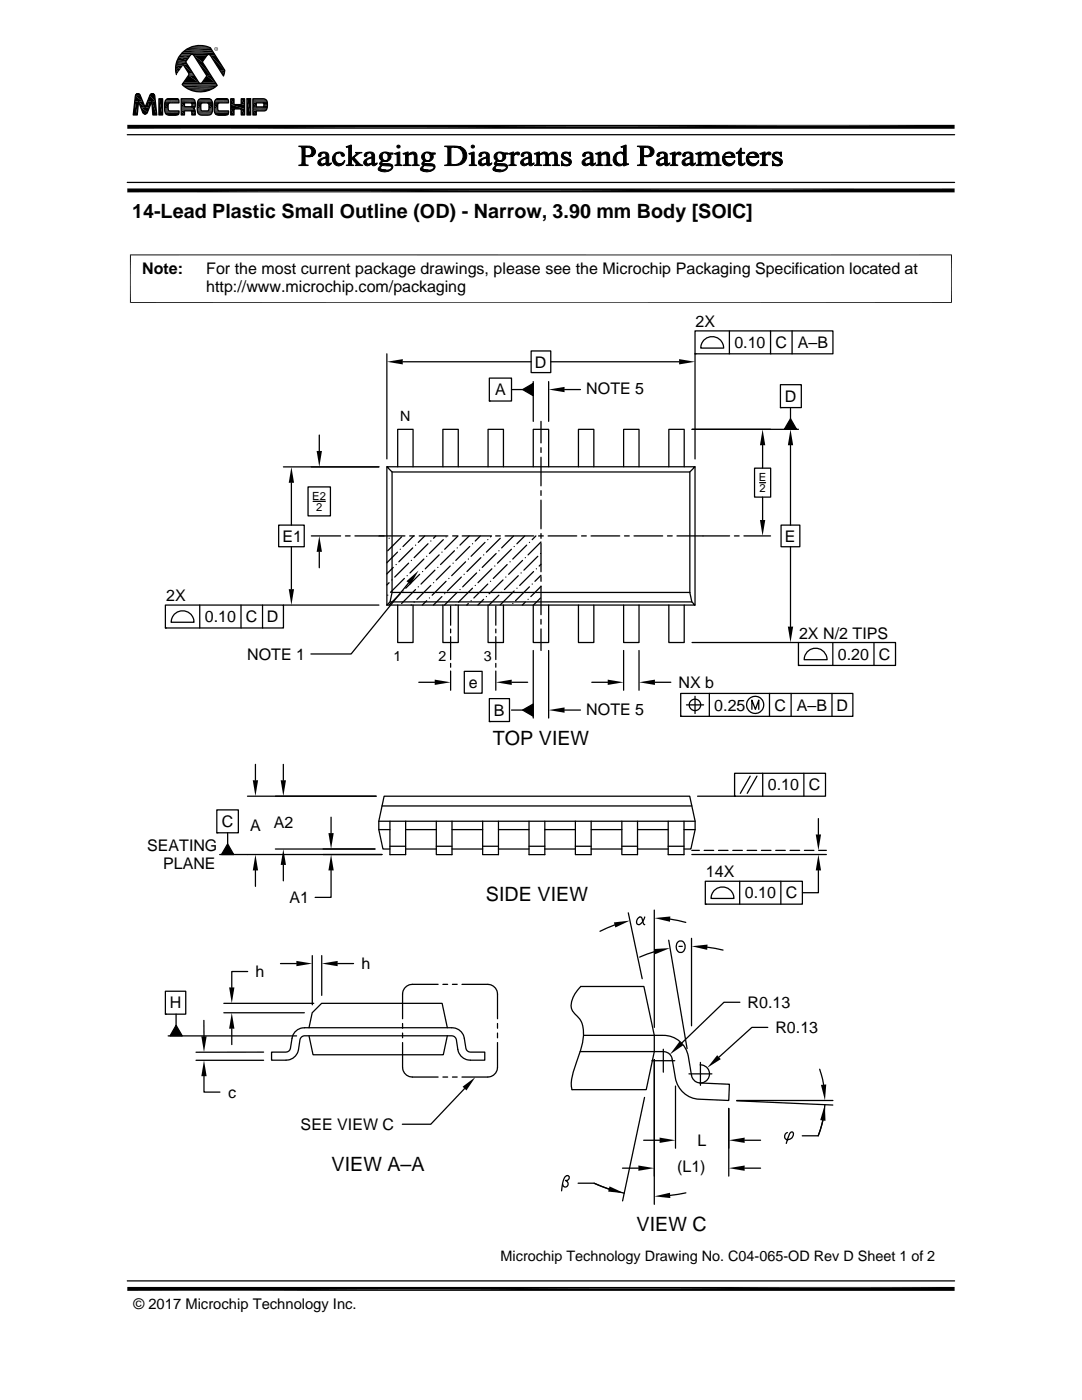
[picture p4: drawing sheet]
<svg xmlns="http://www.w3.org/2000/svg" width="216mm" height="279mm" viewBox="0 0 216 279" stroke-linecap="round" stroke-linejoin="round" font-family="sans-serif">
<g fill="none" stroke="#000" stroke-width=".25">
<path d="M27.1 18.9a.52 .52 0 0 1 .9 .1l1 2.4 .9-2.4a.5 .5 0 0 1 .5-.3 .5 .5 0 0 1 .5 .4l.4 3.8h-.8l-.2-2.7-.9 2.2a.5 .5 0 0 1-.5 .4 .5 .5 0 0 1-.4-.4l-.9-2.1-.2 2.6h-.8zM31.7 19.7h.7v3.2h-.7zM33.1 20l.5-.3h1.6l.4 .2 .1 .6-2 .1-.2 .4v.7l.1 .3 .2 .1h1.9a.62 .62 0 0 1-.1 .7 .62 .62 0 0 1-.6 .2h-1.2a.96 .96 0 0 1-.9-1.2 2.92 2.92 0 0 1 .2-1.8zM36.2 19.7h2.3a1.28 1.28 0 0 1 .2 1.9l-.1 .1 .3 .2 .1 1h-.7v-.6l-.2-.2h-1.3v.8h-.6zM36.6 13l1.1 1.7-1.4 2.2a5.1 5.1 0 0 0 7 .1l-2.9-4.6 1-1.5h.5l2.7 4.3 .3-1.2-2.9-4.5a4.8 4.8 0 0 0-5.1 .6 4.8 4.8 0 0 0-1.7 4.8M38.1 10.9h.3l.3 .1 2.6 4.1-1.2 1.6-.4-.2-2.7-4.2zM39.6 20l.5-.3h1.5a.93 .93 0 0 1 .8 1.1l-.1 1.6a.79 .79 0 0 1-.9 .6 2.2 2.2 0 0 1-1.8-.2 3.5 3.5 0 0 1 0-2.8zM43 20l.5-.3h1.6l.4 .2 .1 .6-2 .1-.2 .4v.7l.1 .3 .2 .1h1.9a.62 .62 0 0 1-.1 .7 .62 .62 0 0 1-.6 .2h-1.2a.96 .96 0 0 1-1-1.2 2.92 2.92 0 0 1 .3-1.8zM46 19.7h.7v1.2h1.4v-1.2h.7v3.2h-.7v-1.2h-1.4v1.2h-.7zM49.3 19.7h.7v3.2h-.7zM49.3 19.7h.7M50.5 19.7h2.2a1.49 1.49 0 0 1 .5 2.2l-.5 .2h-1.6v.8h-.6z"/>
<path d="M25.4 36.4h165.1M25.4 26.9h165.1M36.8 20.5h1.3l.2 .2v.4l-.1 .2h-1.4zM40.2 20.7l.2-.2 1.1 .1 .2 .4-.1 1-.2 .1h-1.2l-.1-.4zM51.1 20.5h1.4a.56 .56 0 0 1 0 .8h-1.4zM77.2 70.6v21M80.4 72.2h25.6M97.6 75.5h4.5v4.5h-4.5zM102.1 77.7h2.2M104.3 77.7l2.1-1.2v2.5zM106 70h3.9v4.4h-3.9zM106.4 76.2v7.9"/>
<path d="M109.5 76.2v7.9M109.9 72.2h25.6M112.6 77.7h3.2M138.7 66h27.5v4.6h-27.5zM138.7 70.6h.1M138.7 70.6v21M140.6 67.8a2.3 2.3 0 0 1 2.4-.4 2.3 2.3 0 0 1 1.4 2.1h-4.6l.3-1.2zM145.5 66v4.6M153.8 66v4.6M155.7 76.8h4.2v4.5h-4.2zM158.1 66v4.6M56.6 93.2h19"/>
<path d="M58.1 96.4v8.4M61.5 97.2h4.4v5.8h-4.4zM63.7 86.8v3.2M77.2 93.2h61.5l-1.1 1h-59.4zM77.2 93.2v27.6M78.2 94.2v24M79.4 93.2v-7.5h3v7.5M88.4 93.2v-7.5h3v7.5M97.4 93.2v-7.5h3.1v7.5M97.6 80h.1M106.4 93.2v-7.5h3.1v7.5M107.9 84.1v4.3"/>
<path d="M107.9 89.3v1M107.9 91.2v5.8M107.9 97.9v1M107.9 99.8v5.7M115.4 93.2v-7.5h3.1v7.5M124.4 93.2v-7.5h3.1v7.5M133.5 93.2v-7.5h3v7.5M137.6 94.2v24M138.1 85.7h21.2M138.7 93.2v27.6M150.6 93.4h3.2v5.8h-3.2zM151.6 96.3h1.2"/>
<path d="M152.2 88.9v4.5M152.2 99.2v4.6M155.7 81.3h.1M157.7 81.3v2.3M157.7 88.9v15.9M157.7 83.6l1.2 2.1h-2.4zM55.6 104.8h5.1v4.3h-5.1zM58.1 109.1v8.5M62.1 107h5.9M62.5 100.1h2.4M63.7 110.1v3.2M68.9 107h1"/>
<path d="M70.8 107h10M77.4 118.8h.1M77.6 107.4h.1M77.6 116.3l-.4 .4M78.2 115.7h.1M78.2 118.2l-.4 1.9-.6 .7M78.2 118.2h59.4M78.5 113.2l-1.3 1.3M79 112.7h.1M79.3 110.2l-2.1 2.1M79.9 118.5l-2.3 2.3M79.9 109.6h.1"/>
<path d="M80.1 107.1l-2.7 2.8M80.4 117.9h.1M80.7 115.4l-2.8 2.8M81.2 114.9h.1M81.5 112.4l-2.7 2.8M81.5 116.3l-11.4 14.2h-8.1M81.7 107h1M82.1 111.8h.1M82.4 109.3l-2.8 2.8M82.5 107l-2.1 2.1M82.9 117.7l-2.8 2.7M82.9 108.8h.1"/>
<path d="M83.5 117.1h.1M83.7 107h5.7M83.7 114.6l-2.7 2.8M84.3 114.1h.1M84.6 111.6l-2.8 2.7M84.8 107l-1.3 1.2M85.1 119.9l-.8 .9M85.1 111h.1M85.4 108.5l-2.8 2.8M85.7 119.3h.1M86 116.8l-2.8 2.8M86 108h.1"/>
<path d="M86.5 116.3h.1M86.8 113.8l-2.8 2.8M87 107l-.5 .4M87.4 113.2h.1M87.6 110.7l-2.7 2.8M88.2 119.1l-1.7 1.7M88.2 110.2h.1M88.5 107.7l-2.8 2.8M88.7 118.5h.1M89 116l-2.8 2.8M89 107.1h.1M89.6 115.4h.1"/>
<path d="M89.8 113l-2.7 2.7M90.3 107h1M90.4 112.4h.1M90.7 109.9l-2.8 2.8M91.2 118.2l-2.5 2.6M91.2 109.3h.1M91.4 107l-2.7 2.6M91.8 117.7h.1M92.1 115.2l-2.8 2.7M92.2 107h5.7M92.6 114.6h.1M92.9 112.1l-2.8 2.8"/>
<path d="M93.5 111.6h.1M93.6 107l-1.8 1.8M93.7 109.1l-2.7 2.7M94 119.9h.1M94.3 108.5h.1M94.3 117.4l-2.8 2.8M94.8 116.8h.1M95.1 114.3l-2.8 2.8M95.7 113.8h.1M95.8 107l-1 1M95.9 111.3l-2.7 2.8M96.5 119.6l-1.1 1.2"/>
<path d="M96.5 110.7h.1M96.8 108.2l-2.8 2.8M97 119.1h.1M97.3 116.6l-2.7 2.7M97.3 107.7h.1M97.9 116h.1M98.1 107l-.2 .1M98.1 113.5l-2.7 2.8M98.7 113h.1M98.9 107h.9M99 110.5l-2.8 2.7M99.5 109.9h.1"/>
<path d="M99.5 118.8l-1.9 2M99.8 107.4l-2.8 2.8M100.4 115.7l-2.8 2.8M100.8 107h5.7M100.9 115.2h.1M101.2 112.7l-2.8 2.7M101.8 112.1h.1M102 109.6l-2.7 2.8M102.5 107l-2.4 2.3M102.6 117.9l-2.8 2.8M102.6 109.1h.1M103.1 117.4h.1"/>
<path d="M103.4 114.9l-2.8 2.8M104 114.3h.1M104.3 111.8l-2.8 2.8M104.7 107l-1.6 1.5M104.8 111.3h.1M105.1 108.8l-2.8 2.8M105.4 119.6h.1M105.6 108.2h.1M105.6 117.1l-2.7 2.8M106.2 116.6h.1M106.5 114.1l-2.8 2.7M106.9 107l-.7 .7"/>
<path d="M107 113.5h.1M107.3 111l-2.8 2.8M107.5 107h.9M107.9 119.3l-1.5 1.5M107.9 110.5h.1M107.9 114.8l-1.2 1.2M107.9 117l-2 2.1M107.9 108.2l-2.5 2.5M107.9 106.5v.9M107.9 108.4v5.7M107.9 115.1v.9M107.9 117v5.7"/>
<path d="M108 112.6l-.4 .4M109.4 107h5.7M116 107h1M117.9 107h5.8M124.6 107h1M126.5 107h5.7M133.2 107h.9M135.1 107h10.5M137.6 118.2l.4 1.9 .7 .7h-61.5M146.5 107h1M148.4 107h5.4M155.9 104.8h3.7v4.3h-3.7z"/>
<path d="M157.7 109.1v16M33 120.8h23.6v4.5h-23.6zM33 125.3h.1M34.9 122.5a2.28 2.28 0 0 1 2.5-.4 2.28 2.28 0 0 1 1.3 2.1h-4.6l.4-1.2zM39.9 120.8v4.5M48.1 120.8v4.5M52.4 120.8v4.5M56.6 120.8h19M77.8 120.1h60.2M79.4 120.8v7.4h3v-7.4M82.1 120.7l-.1 .1M82.6 120.2h.1"/>
<path d="M83.6 136.2h3.1M88.4 120.8v7.4h3v-7.4M89.9 120.9v3.9M89.9 125.5v.8M89.9 127.1v4.5M89.9 132.4v.8M89.9 133.9v3.9M91 120.7h.1M92.6 134h3.6v4.3h-3.6zM93.5 120.4l-.4 .4M97.4 120.8v7.4h3.1v-7.4M97.6 139.4h4.1v4.6h-4.1z"/>
<path d="M98.9 120.9v3.9M98.9 125.5v.8M98.9 127.1v4.5M98.9 132.4v.8M98.9 133.9v3.9M102.1 136.2h3.2M102.3 120.4h.1M104.8 120.2l-.6 .6M106.4 129.8v13.5M106.4 120.8v7.4h3.1v-7.4M107.9 123.6v1M107.9 125.5v4.3"/>
<path d="M109.5 129.8v13.5M115.4 120.8v7.4h3.1v-7.4M118.1 136.2h3.2M124.4 129.8v8M124.4 120.8v7.4h3.1v-7.4M127.5 129.8v8M130.7 136.2h3.2M133.5 120.8v7.4h3v-7.4M135.8 138.4h34.4v4.6h-34.4zM138.1 128.2h21.2M138.7 139v3.4M141.5 138.4v4.6"/>
<path d="M153.5 138.4v4.6M157.9 138.4v4.6M159.3 128.2h19.4v4.6h-19.4zM159.3 132.8h.1M161.2 129.9a2.29 2.29 0 0 1 2.5-.3 2.29 2.29 0 0 1 1.3 2.1h-4.5l.3-1.2zM166 138.4v4.6M166.2 128.2v4.6M174.4 128.2v4.6M49.4 158.9h25.7M51 152.5v3.2M56.5 152.5v3.2M97.6 144h.1"/>
<path d="M102.1 141.7h2.2M104.3 141.7l2.1-1.2v2.4zM112.6 141.7h3.2M135.8 143h.1M137 140.7h3.4M139.2 158.9h7.4M146.6 154.3h18.1v4.6h-18.1zM146.6 158.9h.1M149.7 154.9l-2 3.4M150 141.6v-1.9l.7 1.9 .7-1.9v1.9M151 154.9l-1.9 3.4M152.2 154.3v4.6"/>
<path d="M160.4 154.3v4.6M43.3 161.6h4.3v4.6h-4.3zM43.3 166.2h.1M43.8 170.5h32.4M45.4 166.2v2.2M45.4 168.4l1.2 2.1h-2.4zM51 173.7v3.2M54.9 169.4h19.9M56.5 172.6v3.2M66.1 173.7v5.4h-3.2M66.1 163.1v3.2M75.6 165.6h2.2"/>
<path d="M75.6 163.9h63.1M76.2 160.8h61.8M77.8 169.4h-1.4l-.8-3.8v-1.7l1-5h61l1.1 5v1.7l-.8 3.8h-1.4M77.8 168.9h3.1M80.9 165.6h6.2M80.9 169.4h6.2M80.9 163.9v6.7h-3.1v-6.7M87.1 168.9h3.1M90.2 163.9v6.7h-3.1v-6.7M90.2 165.6h6.1M90.2 169.4h6.1M96.3 168.9h3.2"/>
<path d="M99.5 163.9v6.7h-3.2v-6.7M99.5 165.6h6.1M99.5 169.4h6.1M105.6 168.9h3.1M108.7 165.6h6.1M108.7 169.4h6.1M108.7 163.9v6.7h-3.1v-6.7M114.8 168.9h3.2M118 163.9v6.7h-3.2v-6.7M118 165.6h6.1M118 169.4h6.1M124.1 168.9h3.1"/>
<path d="M127.2 163.9v6.7h-3.1v-6.7M127.2 165.6h6.1M127.2 169.4h6.1M133.3 168.9h3.2M136.5 165.6h2.2M136.5 163.9v6.7h-3.2v-6.7M138 170.5h26.9M138 169.7h1.6M140.5 169.7h1.9M140.7 175.9h19.4v4.5h-19.4zM142.6 177.6a2.29 2.29 0 0 1 2.5-.4 2.29 2.29 0 0 1 1.4 2.1h-4.6l.3-1.2zM143.4 169.7h1.9"/>
<path d="M146.2 169.7h1.9M147.6 175.9v4.5M149.1 169.7h1.9M151.9 169.7h1.9M154.8 169.7h1.9M155.8 175.9v4.5M157.6 169.7h2M160.5 169.7h1.9M163.3 173.7v4.5h-3.2M163.3 163.4v3.1M163.4 169.7h1.5M33 197.8h4.1v4.6h-4.1z"/>
<path d="M49.4 193.9h-3.2v3.2M56 192.3h3.1M62.3 190.7v9.8M64.2 190.7v7.9M67.4 192.3h3.1M87.4 196.4h-5.1a1.96 1.96 0 0 0-2 2v4.9M88.4 196.4h.9M90.3 196.4h.9M92.2 196.4h5.1a1.96 1.96 0 0 1 2 2v4.9M115.9 196.9h12.6l2.1 9.7v3.3l-1.7 7.6h-14.8a9.9 9.9 0 0 1 1-5.6l.3-1.1a10.3 10.3 0 0 0 .7-6.7l-.8-1.2a2.82 2.82 0 0 1-.9-4zM122.6 184.6l-2.9 1.3M125.4 182.2l2.7 13.1"/>
<path d="M128.7 183l-.2 .3a1.66 1.66 0 0 1-1.1 1.2 .87 .87 0 0 1-.3-.9 .87 .87 0 0 1 .8-.6l.2 .3 .2 .9 .4 .3M130.6 181.6v23.4M130.6 189.9l-3 1.1M133.4 187.6l3.7 21.7M133.7 183.4l3.1 .7M135.2 188.1a.85 .85 0 0 1 1-.3 .85 .85 0 0 1 .5 .9 .94 .94 0 0 1-.3 1.2 .94 .94 0 0 1-1.2-.1 1.47 1.47 0 0 1 0-1.7zM135.5 188.9h.6M138 187.3v17.4M140.7 180.4h.1M141.2 189l3.1 .6M33 202.4h.1M33.5 206.7h25.7"/>
<path d="M35.1 202.4v2.2M35.1 204.6l1.3 2.1h-2.5zM39.1 211.6h13.5M40.7 203.6v3.2M40.7 214.8v3.2h3.2M44.7 200.2h17.9M44.7 202.1h16M46.2 205.3v3.2M52.6 210h-13.5M54.2 210h2.9a.92 .92 0 0 0 .9-.8 5.2 5.2 0 0 1 .8-3.2 2.5 2.5 0 0 1 2-.9h29.3a2.48 2.48 0 0 1 2.5 2.1l.4 2a.92 .92 0 0 0 .9 .8h2.8v1.6h-2.8a2.53 2.53 0 0 1-2.5-2.1l-.4-2.3-.4-.3-.5-.2h-29.3l-.5 .2-.4 .6a4.8 4.8 0 0 1-.9 3.2 2.48 2.48 0 0 1-1.9 .9h-2.9zM61.7 205.1l.6-3 1.9-1.9h24l1.1 4.9M61.7 206.7l.8 3.8h26l.8-3.8"/>
<path d="M80.3 208.1v4.9a1.96 1.96 0 0 0 2 1.9h5.1M80.3 204.3v.9M80.3 206.2v.9M88.4 214.9h.9M90.3 214.9h.9M92.7 217.3l-6.7 7.1h-5.7M99.3 208.1v4.9a1.96 1.96 0 0 1-2 1.9h-5.1M99.3 204.3v.9M99.3 206.2v.9M115.8 209.9h16.9l1 .5 .3 .6 .8 4.2a5.1 5.1 0 0 0 4.8 4.2l5.8 .2 .1-3.2-5.8-.3M116.4 206.6h16a5 5 0 0 1 5 4.2l.7 4.2 .6 .8 1 .3M128.6 219l-4.4 20.7"/>
<path d="M130.1 211.7h4.5M130.6 211.5v28.8M132.4 209.4v4.6M134.8 216.7v12.5M137.5 214.3h4.5M139.7 212.5a1.81 1.81 0 0 1 1.9 1.8 1.81 1.81 0 0 1-1.9 1.8M139.8 212v4.6M147 219.7l19.2 .8M147 219.6h19.2M147.6 200h-3.1l-8.5 8.2M153.2 205h-3.2l-6.5 6M163.6 213.4l.7 3.1"/>
<path d="M112.3 236.3l.1 .4 .3 .2a.61 .61 0 0 0 .6-.9l-.5-.4a.56 .56 0 0 0 .7-.3 .56 .56 0 0 0-.2-.7 1 1 0 0 0-.9 1.1l-.3 2M115.4 236.1h3.1l3 1.2M118.5 236.1a27.8 27.8 0 0 0 6 2M124.2 233.1h3.2M128.4 227.6h3.2M136.9 238.1l-3.2 .5M145.4 221.2v13.5M148.6 233.1h3.2M148.6 227.6h3.2M157.1 226a.72 .72 0 0 0-.5 1 .72 .72 0 0 0 1 .3l.4-.2 .3-.5v-.4l-.1-.3h-.3a4 4 0 0 0-1 2.3M160.1 226.7h3.2M164.2 223.6l-.9 3.1"/>
<path d="M164.6 220.5a20.2 20.2 0 0 1-1.3 6.2M25.4 255.6h165.1"/>
<circle cx="138.7" cy="140.7" r="1.14"/>
<circle cx="150.7" cy="140.7" r="1.71"/>
</g>
<g fill="none" stroke="#000" stroke-width=".2">
<path d="M33 20h2.7M33.1 19.9h2.6M33.1 19.9h2.5M33.3 19.8h2.2M33.4 19.7h2.1M35.6 19.8h-2.4M36 10.9h2.1M36.1 10.8h6.7M36.2 19.7h2.3M36.2 19.7h2.4M36.2 19.8h2.5M36.2 19.9h2.6"/>
<path d="M36.3 16.9h7M36.4 17h6.9M36.5 16.7h6.6M36.5 16.6h3.4M36.5 16.6h3.3M36.6 16.5h3.1M36.9 17.4h6M37.5 17.7h4.9M37.8 9.5h4.2M37.9 9.4h4M38 11h-2.1M38.2 10.9h-2.2"/>
<path d="M38.4 10.9h4.4M38.4 9.3h3M38.4 9.2h2.9M38.5 10.9h3M38.6 11h2.8M38.6 11h2.7M38.7 18.2h2.5M39.6 20h2.6M39.6 19.9h2.6M39.6 19.9h2.5M39.7 19.8h2.4M39.8 19.8h2.2"/>
<path d="M40.1 16.6h3M40.2 16.6h2.9M40.3 16.5h2.7M42.9 20h2.7M43 19.9h2.6M43 19.9h2.5M43.2 19.8h2.2M43.3 19.7h2M45.5 19.8h-2.4M50.5 19.7h2.2M50.5 19.7h2.4M50.5 19.8h2.5"/>
<path d="M50.5 19.9h2.6M50.5 19.9h2.7M32.9 20.5h2.8M32.9 22.2h2.8M32.9 22.3h2.8M32.9 20.4h2.8M32.9 20.3h2.8M32.9 22.4h2.8M32.9 22.5h2.8M32.9 20.2h2.8M33 20.1h2.7M33 22.6h2.7"/>
<path d="M33 22.7h2.7M33.1 22.7h2.6M33.1 22.8h2.6M33.2 22.8h2.4M33.3 22.9h2.3M33.4 22.9h2.1M36.2 20h2.7M36.2 20.2h2.7M36.2 21.3h2.7M36.2 21.4h2.7M36.2 21.5h2.7M36.2 21.6h2.6"/>
<path d="M36.2 21.6h2.5M36.2 21.7h2.5M36.2 21.8h2.6M36.2 21.9h2.7M36.2 22h2.7M36.2 22.1h2.7M39.4 20.5h3M39.4 22.2h3M39.4 20.4h3M39.4 22.3h3M39.4 22.5h2.9M39.4 20.2h3"/>
<path d="M39.5 22.6h2.8M39.5 20.1h2.8M39.5 22.7h2.7M39.6 22.8h2.6M39.7 22.8h2.4M39.8 22.9h2.2M42.8 22.2h2.8M42.8 20.5h2.8M42.8 20.4h2.8M42.8 22.3h2.8M42.8 20.3h2.8M42.8 22.4h2.8"/>
<path d="M42.8 22.5h2.8M42.8 20.2h2.8M42.9 22.6h2.7M42.9 20.1h2.7M42.9 22.7h2.7M43 22.7h2.6M43 22.8h2.6M43.1 22.8h2.4M43.2 22.9h2.2M43.3 22.9h2M50.5 20h2.7M50.5 20.2h2.8"/>
<path d="M50.5 20.4h2.8M50.5 20.5h2.8M50.5 21.4h2.8M50.5 21.7h2.8M50.5 21.8h2.8M50.5 21.9h2.7M50.5 22h2.6M53 22.1h-2.5M26 50.8v9.7M189.9 50.8v9.7M189.9 50.9h-164M25.9 60.4h164"/>
</g>
<g fill="#000" stroke="#000" stroke-width=".2">
<path d="M80.4 30.6l.3 .1zM118.9 30.6l.2 .1zM123.9 29.3h.3zM151.6 30.6l.3 .1z"/>
<path d="M60.2 29.4h1.1h-.4v1.7h1.5l-1.5 .1v1.6l.6 .2h-1.9v-.1a.5 .5 0 0 0 .7-.6z" fill-rule="evenodd"/>
<path d="M59.6 29.1h1.6a1.26 1.26 0 0 1 1.3 .4 1.26 1.26 0 0 1 .3 1.3l-.4 .3h-1a.87 .87 0 0 0 .8-.9 .87 .87 0 0 0-.9-.8h-1.1z" fill-rule="evenodd"/>
<path d="M60.9 31.2h1.3z" fill-rule="evenodd"/>
<path d="M63.6 30.7l.3-.2h.6l-.4 .2a.36 .36 0 0 1-.1 .4 .36 .36 0 0 1-.3 .1l-.2-.1z" fill-rule="evenodd"/>
<path d="M63.5 32.1a1.65 1.65 0 0 1 1.6-.6 1.09 1.09 0 0 0-1.1 .9l.3 .3 .6 .1a.83 .83 0 0 1-.9 .3 .83 .83 0 0 1-.6-.7z" fill-rule="evenodd"/>
<path d="M63.9 30.5l.2-.1a1.3 1.3 0 0 1 1.5 .4l.1 1.9 .3 .1a.51 .51 0 0 1-.5 .3 .51 .51 0 0 1-.4-.3v-.1l-.3-.1 .3-.1v-1h-.5l.5-.3a.56 .56 0 0 0-.6-.7z" fill-rule="evenodd"/>
<path d="M64.4 32.8l.7-.1z" fill-rule="evenodd"/>
<path d="M65.7 32.7l.4-.2-.1 .3z" fill-rule="evenodd"/>
<path d="M67 30.6l.6-.1a1.1 1.1 0 0 0-.7 1.2 1.1 1.1 0 0 0 .9 1h.7a1.33 1.33 0 0 1-2-.2 1.33 1.33 0 0 1 .5-1.9z" fill-rule="evenodd"/>
<path d="M67.1 30.5a1.26 1.26 0 0 1 1.6 .4v.2a.46 .46 0 0 1-.5 0 .46 .46 0 0 1-.2-.5z" fill-rule="evenodd"/>
<path d="M67.8 32.7a.93 .93 0 0 0 .9-.7l.1 .2-.3 .5z" fill-rule="evenodd"/>
<path d="M69.1 29.3h.2z" fill-rule="evenodd"/>
<path d="M69.1 29.3l1-.3v3.7l.5 .3h-1.5l.3-.1 .2-.3v-3l-.1-.2z" fill-rule="evenodd"/>
<path d="M70.9 30.4h1.3l-.7 .4-.9 .6 1.2 1.3 .6 .3h-1.5l.2-.3-1-1.1 1-.8v-.3z" fill-rule="evenodd"/>
<path d="M72.8 30.7l.2-.2h.7h-.2a.46 .46 0 0 0-.3 .6l-.2 .2a.32 .32 0 0 1-.3-.2 .32 .32 0 0 1 .1-.4z" fill-rule="evenodd"/>
<path d="M72.7 32.1a1.64 1.64 0 0 1 1.5-.6 1.06 1.06 0 0 0-1.1 .9l.4 .3 .6 .1a.84 .84 0 0 1-.9 .3 .84 .84 0 0 1-.6-.7z" fill-rule="evenodd"/>
<path d="M73 30.5l.2-.1a1.31 1.31 0 0 1 1.5 .4l.1 1.9 .3 .1a.48 .48 0 0 1-.5 .3 .48 .48 0 0 1-.4-.4l-.2-.1 .2-.1v-1h-.5l.5-.3a.54 .54 0 0 0-.5-.7z" fill-rule="evenodd"/>
<path d="M73.6 32.8l.6-.1z" fill-rule="evenodd"/>
<path d="M74.9 32.7l.3-.2-.1 .3z" fill-rule="evenodd"/>
<path d="M75.7 33.3l.5-.3-.3 .5a.93 .93 0 0 0 1.1 .5h-1.4a.42 .42 0 0 1 .1-.7z" fill-rule="evenodd"/>
<path d="M76 30.6l.8-.3 .7 .2h-.7a.83 .83 0 0 0-.5 .8 .83 .83 0 0 0 .5 .7h.7l-1.1 .1-.2 .3 .4 .2a2.38 2.38 0 0 1 1.7 .4l.1 .4a1.97 1.97 0 0 1-2.8 .6h1.4a.8 .8 0 0 0 1.1-.7l-.3-.2-1.7-.1a.48 .48 0 0 1-.3-.5 .48 .48 0 0 1 .5-.4 .85 .85 0 0 1-.3-1.5z" fill-rule="evenodd"/>
<path d="M76.4 32.1h1z" fill-rule="evenodd"/>
<path d="M76.8 30.5h1.6v.3h-.5a.82 .82 0 0 1-.4 1.2h-.6a.82 .82 0 0 0 .5-.8 .82 .82 0 0 0-.6-.7z" fill-rule="evenodd"/>
<path d="M78.7 30.6l.3 .1z" fill-rule="evenodd"/>
<path d="M78.7 30.6l1.1-.3v2.1a.37 .37 0 0 0 .4 .5v.1h-1.4l.4-.3v-1.6l-.1-.3z" fill-rule="evenodd"/>
<path d="M80.4 30.6l1-.3v.6h-.5z" fill-rule="evenodd"/>
<path d="M80.9 30.9l1.3-.2-.8 .4 .1 1.6 .4 .3h-1.4l.4-.3z" fill-rule="evenodd"/>
<path d="M81.7 30.7a.84 .84 0 0 1 .9-.4 .84 .84 0 0 1 .6 .8v1.6l.5 .3h-1.5l.3-.1 .2-.3-.1-1.6-.3-.3z" fill-rule="evenodd"/>
<path d="M84.1 33.3l.5-.3-.2 .5a.93 .93 0 0 0 1 .5h-1.4a.42 .42 0 0 1 .1-.7z" fill-rule="evenodd"/>
<path d="M84.4 30.6l.9-.3 .6 .2h-.7a.83 .83 0 0 0-.5 .8 .83 .83 0 0 0 .5 .7h.7l-1.1 .1-.2 .3 .5 .2a2.38 2.38 0 0 1 1.6 .4l.1 .4a1.97 1.97 0 0 1-2.8 .6h1.4a.8 .8 0 0 0 1.2-.7l-.4-.2-1.7-.1a.48 .48 0 0 1-.3-.5 .48 .48 0 0 1 .5-.4 .85 .85 0 0 1-.3-1.5z" fill-rule="evenodd"/>
<path d="M84.8 32.1h1z" fill-rule="evenodd"/>
<path d="M85.2 30.5h1.6v.3h-.5a.81 .81 0 0 1-.4 1.2h-.6a.82 .82 0 0 0 .6-.8 .82 .82 0 0 0-.7-.7z" fill-rule="evenodd"/>
<path d="M88.7 29.1h2l1.3 .3-2 .1v3.2l1.9 .1-.9 .2h-2.3l.6-.2v-.2l.1-2.9a.46 .46 0 0 0-.7-.4z" fill-rule="evenodd"/>
<path d="M90.7 29.4h1.3a1.86 1.86 0 0 1 1.2 1.7 1.86 1.86 0 0 1-1.3 1.7h-1.2a1.73 1.73 0 0 0 1.7-1.7 1.73 1.73 0 0 0-1.7-1.7z" fill-rule="evenodd"/>
<path d="M93.6 30.6l.3 .1z" fill-rule="evenodd"/>
<path d="M93.6 30.6l1-.3v2.1a.36 .36 0 0 0 .1 .4 .36 .36 0 0 0 .4 .1v.1h-1.5v-.1a.38 .38 0 0 0 .5-.5v-1.5l-.1-.1z" fill-rule="evenodd"/>
<path d="M95.7 30.7l.2-.2h.6h-.1a.43 .43 0 0 0-.3 .6l-.2 .2a.32 .32 0 0 1-.3-.2 .32 .32 0 0 1 .1-.4z" fill-rule="evenodd"/>
<path d="M95.7 31.9l.9-.4h.5a1.08 1.08 0 0 0-1.1 .9l.4 .3 .5 .1a.79 .79 0 0 1-.9 .2 .79 .79 0 0 1-.5-.9z" fill-rule="evenodd"/>
<path d="M95.9 30.5a1.28 1.28 0 0 1 1.7 .4v1.7l.4 .2a.48 .48 0 0 1-.5 .3 .48 .48 0 0 1-.4-.4l-.2-.1 .2-.1v-1h-.5l.5-.2-.1-.6z" fill-rule="evenodd"/>
<path d="M96.5 32.8l.6-.1z" fill-rule="evenodd"/>
<path d="M97.8 32.7l.3-.2-.1 .3z" fill-rule="evenodd"/>
<path d="M98.6 33.3l.5-.3-.3 .5a.94 .94 0 0 0 1.1 .5h-1.4a.42 .42 0 0 1 .1-.7z" fill-rule="evenodd"/>
<path d="M98.9 30.6a1.47 1.47 0 0 1 1.5-.1h-.7a.81 .81 0 0 0-.6 .8 .81 .81 0 0 0 .7 .7h.6l-1.1 .1-.2 .5 1.7 .1a.6 .6 0 0 1 .5 .7 2.05 2.05 0 0 1-2.8 .6 4.5 4.5 0 0 0 2.3-.3l.2-.4-.2-.2h-1.3a.55 .55 0 0 1-.8-.6l.4-.4a.85 .85 0 0 1-.2-1.5z" fill-rule="evenodd"/>
<path d="M99.3 32.1h1z" fill-rule="evenodd"/>
<path d="M99.7 30.5h1.6v.3h-.6a.83 .83 0 0 1-.3 1.2h-.6h.1a.84 .84 0 0 0 .4-.8 .84 .84 0 0 0-.6-.7z" fill-rule="evenodd"/>
<path d="M101.5 30.6l.2 .1z" fill-rule="evenodd"/>
<path d="M101.5 30.6l1-.3v.6h.2l-.2 .3v1.5l.5 .3h-1.5l.5-.3v-1.7l-.1-.2z" fill-rule="evenodd"/>
<path d="M102.7 30.7h.2l-.4 .2z" fill-rule="evenodd"/>
<path d="M102.7 30.7a.49 .49 0 0 1 .5-.4 .49 .49 0 0 1 .5 .5 .49 .49 0 0 1-.8-.1z" fill-rule="evenodd"/>
<path d="M104.1 30.7l.3-.2h.6h-.2a.46 .46 0 0 0-.3 .6l-.1 .2a.32 .32 0 0 1-.4-.2 .32 .32 0 0 1 .1-.4z" fill-rule="evenodd"/>
<path d="M104 32.1a1.64 1.64 0 0 1 1.5-.6 1.06 1.06 0 0 0-1.1 .9l.4 .3 .6 .1a.84 .84 0 0 1-.9 .3 .84 .84 0 0 1-.6-.7z" fill-rule="evenodd"/>
<path d="M104.4 30.5l.1-.1a1.31 1.31 0 0 1 1.5 .4l.1 1.9 .3 .1a.48 .48 0 0 1-.5 .3 .48 .48 0 0 1-.4-.4l-.2-.1 .2-.1v-1h-.4l.4-.3a.54 .54 0 0 0-.5-.7z" fill-rule="evenodd"/>
<path d="M104.9 32.8l.6-.1z" fill-rule="evenodd"/>
<path d="M106.2 32.7l.4-.2-.2 .3z" fill-rule="evenodd"/>
<path d="M106.6 30.6l.3 .1z" fill-rule="evenodd"/>
<path d="M106.6 30.6l1.1-.3v.6h-.6l-.1-.1z" fill-rule="evenodd"/>
<path d="M107.1 30.9l1.3-.2-.7 .3v1.7l.4 .3h-1.4l.4-.3z" fill-rule="evenodd"/>
<path d="M107.9 30.7a.86 .86 0 0 1 1.5 .2h.2l-.2 .1 .1 1.7 .4 .3h-1.5l.5-.3v-1.5l-.2-.4z" fill-rule="evenodd"/>
<path d="M109.5 30.8l.2-.2 .5 .1-.6 .2h-.2z" fill-rule="evenodd"/>
<path d="M109.7 30.6a.85 .85 0 0 1 .9-.2 .85 .85 0 0 1 .6 .7v1.3a.37 .37 0 0 0 .5 .5v.1h-1.5l.5-.3v-1.5a.45 .45 0 0 0-.5-.5z" fill-rule="evenodd"/>
<path d="M112 32.1a1.36 1.36 0 0 0 1.6 .9l-1.6 .1z" fill-rule="evenodd"/>
<path d="M112.2 30.7l.2-.2h.5a.39 .39 0 0 0-.5 .2 .39 .39 0 0 0 .2 .5l.8 .4a.73 .73 0 0 1 .6 .6 .73 .73 0 0 1-.4 .8h-.5l.4-.4a1.73 1.73 0 0 0-1.1-.9l-.4-.5z" fill-rule="evenodd"/>
<path d="M112.4 30.5l.4-.2 .8 .1z" fill-rule="evenodd"/>
<path d="M112.2 33h1.4l-.5 .1z" fill-rule="evenodd"/>
<path d="M112.4 30.5l1.4-.2v.9l-.2-.1a.7 .7 0 0 0-.7-.6z" fill-rule="evenodd"/>
<path d="M116.5 30.6l.1-.1h.6l-.4 .2a.36 .36 0 0 1 0 .4 .36 .36 0 0 1-.4 .1l-.1-.2z" fill-rule="evenodd"/>
<path d="M116.5 31.8l.8-.3h.5a1.09 1.09 0 0 0-1.1 .9l.3 .3 .6 .1a.89 .89 0 0 1-1.5-.2l.1-.4z" fill-rule="evenodd"/>
<path d="M116.6 30.5l.2-.1a1.1 1.1 0 0 1 1.3 .2 1.1 1.1 0 0 1 .2 1.2v.8l.4 .2a.51 .51 0 0 1-.4 .3 .51 .51 0 0 1-.5-.3v-.1l-.2-.1 .2-.1v-1h-.5l.5-.3a.55 .55 0 0 0-.6-.7z" fill-rule="evenodd"/>
<path d="M117.1 32.8l.7-.1z" fill-rule="evenodd"/>
<path d="M118.5 32.7l.3-.2-.1 .3z" fill-rule="evenodd"/>
<path d="M118.9 30.6l1-.3v.6h-.6z" fill-rule="evenodd"/>
<path d="M119.3 30.9l1.4-.2-.8 .4v1.3a.39 .39 0 0 0 .1 .4 .39 .39 0 0 0 .4 .1v.1h-1.5l.5-.3z" fill-rule="evenodd"/>
<path d="M120.1 30.7a.84 .84 0 0 1 .9-.3 .84 .84 0 0 1 .6 .7l.1 1.6 .4 .3h-1.4l.4-.3v-1.7l-.4-.3z" fill-rule="evenodd"/>
<path d="M122.7 30.9l.4-.4h.6a1.2 1.2 0 0 0-.8 1.2 1.2 1.2 0 0 0 .9 1.1h-1a1.4 1.4 0 0 1-.1-1.9z" fill-rule="evenodd"/>
<path d="M123.1 30.5a1.12 1.12 0 0 1 1.3 .1z" fill-rule="evenodd"/>
<path d="M123.9 29.3l1-.3v3.3l.3 .4h-.8a1.19 1.19 0 0 1-1.6 .1h1l.6-.3v-1.4l-.3-.5h.3v-1v-.2z" fill-rule="evenodd"/>
<path d="M124.4 32.7h1v.1l-1 .3z" fill-rule="evenodd"/>
<path d="M127.7 29.4h1.1h-.4v1.7h1.6l-1.6 .1v1.1a.47 .47 0 0 0 .1 .5 .47 .47 0 0 0 .6 .1v.1h-1.9l.4-.1 .2-.3z" fill-rule="evenodd"/>
<path d="M127.2 29.1h1.6a1.23 1.23 0 0 1 1.3 .4 1.23 1.23 0 0 1 .2 1.3l-.3 .3h-1.1a.87 .87 0 0 0 .9-.9 .87 .87 0 0 0-1-.8h-1.1z" fill-rule="evenodd"/>
<path d="M128.4 31.2h1.4z" fill-rule="evenodd"/>
<path d="M131.2 30.7l.3-.2h.6h-.2a.42 .42 0 0 0-.3 .6l-.2 .2a.32 .32 0 0 1-.3-.2 .32 .32 0 0 1 .1-.4z" fill-rule="evenodd"/>
<path d="M131.3 31.9l.7-.4h.6a1.12 1.12 0 0 0-1.1 .9l.4 .3 .6 .1a.79 .79 0 0 1-1 .2 .79 .79 0 0 1-.5-.9z" fill-rule="evenodd"/>
<path d="M131.5 30.5a1.23 1.23 0 0 1 1.6 .4l.1 1.7 .3 .2a.48 .48 0 0 1-.5 .3 .48 .48 0 0 1-.4-.4l-.2-.1 .2-.1v-1h-.4l.4-.2-.1-.6-.4-.2z" fill-rule="evenodd"/>
<path d="M132 32.8l.6-.1z" fill-rule="evenodd"/>
<path d="M133.3 32.7l.3-.2-.1 .3z" fill-rule="evenodd"/>
<path d="M133.7 30.6l.3 .1z" fill-rule="evenodd"/>
<path d="M133.7 30.6l1-.3v.6h.2l-.2 .3 .1 1.5 .5 .3h-1.6l.5-.3v-1.8l-.1-.1z" fill-rule="evenodd"/>
<path d="M134.9 30.7h.3l-.5 .2z" fill-rule="evenodd"/>
<path d="M134.9 30.7a.48 .48 0 0 1 .5-.4 .48 .48 0 0 1 .5 .5 .47 .47 0 0 1-.7-.1z" fill-rule="evenodd"/>
<path d="M136.3 30.7l.3-.2h.6a.44 .44 0 0 0-.5 .6 .31 .31 0 0 1-.4 .1 .31 .31 0 0 1 0-.5z" fill-rule="evenodd"/>
<path d="M136.4 31.9l.7-.4h.6a1.11 1.11 0 0 0-1 .9l.3 .3 .6 .1a.79 .79 0 0 1-1 .2 .79 .79 0 0 1-.4-.9z" fill-rule="evenodd"/>
<path d="M136.6 30.5a1.23 1.23 0 0 1 1.7 .4v1.7l.4 .2a.48 .48 0 0 1-.5 .3 .48 .48 0 0 1-.5-.4l-.2-.1 .2-.1v-1h-.4l.4-.2-.1-.6z" fill-rule="evenodd"/>
<path d="M137.1 32.8l.6-.1z" fill-rule="evenodd"/>
<path d="M138.4 32.7l.4-.2-.1 .3z" fill-rule="evenodd"/>
<path d="M138.8 30.6l.3 .1z" fill-rule="evenodd"/>
<path d="M138.8 30.6l1.1-.3v.6h-.6l-.1-.1z" fill-rule="evenodd"/>
<path d="M139.3 30.9l1.3-.2-.7 .3v1.7l.5 .3h-1.5l.4-.3z" fill-rule="evenodd"/>
<path d="M140.1 30.7a.86 .86 0 0 1 1.5 .2h.2l-.2 .2 .1 1.6 .4 .3h-1.4l.4-.3v-1.8l-.4-.2z" fill-rule="evenodd"/>
<path d="M141.8 30.8l.1-.2 .5 .1-.8 .2z" fill-rule="evenodd"/>
<path d="M141.9 30.6a.85 .85 0 0 1 1-.2 .85 .85 0 0 1 .5 .8l.1 1.5 .4 .3h-1.5v-.1a.37 .37 0 0 0 .5-.4v-1.2a.52 .52 0 0 0-.5-.6z" fill-rule="evenodd"/>
<path d="M144.5 30.7l.3-.2h.6a.73 .73 0 0 0-.8 .7l-.4 .1z" fill-rule="evenodd"/>
<path d="M144.8 30.5a1.17 1.17 0 0 1 1.9 .9h-2.1a1.11 1.11 0 0 0 1.1 1.2l-1.2 .1-.3-.7v-.6v-.1l1.8-.1a.62 .62 0 0 0-.6-.7z" fill-rule="evenodd"/>
<path d="M144.5 32.7l1.2-.1a.85 .85 0 0 0 .9-.6l.1 .1a1.26 1.26 0 0 1-1 1 1.26 1.26 0 0 1-1.2-.4z" fill-rule="evenodd"/>
<path d="M147.8 29.5h.1v.9h.7v.2h-.7v1.9l.3 .2-.8 .1v-2.2l-.5-.1 .6-.4z" fill-rule="evenodd"/>
<path d="M147.4 32.8l.9-.1 .2-.2h.2l-.1 .1a.68 .68 0 0 1-1.2 .2z" fill-rule="evenodd"/>
<path d="M149.3 30.7l.3-.2h.5a.73 .73 0 0 0-.7 .7l-.4 .1z" fill-rule="evenodd"/>
<path d="M149.6 30.5l.1-.1a1.13 1.13 0 0 1 1.7 1h-2a1.1 1.1 0 0 0 1.1 1.2l-1.3 .1-.3-.7 .1-.7 1.7-.1a.66 .66 0 0 0-.6-.7z" fill-rule="evenodd"/>
<path d="M149.2 32.7l1.5-.1 .4-.2 .2-.4a1.16 1.16 0 0 1-.8 1.1 1.16 1.16 0 0 1-1.3-.4z" fill-rule="evenodd"/>
<path d="M151.6 30.6l1.1-.3v.6h.1l-.1 .3v1.5l.5 .3h-1.5l.4-.3v-1.5v-.4z" fill-rule="evenodd"/>
<path d="M152.8 30.7h.3l-.4 .2z" fill-rule="evenodd"/>
<path d="M152.9 30.6a.46 .46 0 0 1 .6-.3 .46 .46 0 0 1 .3 .5 .49 .49 0 0 1-.7-.1h-.3z" fill-rule="evenodd"/>
<path d="M154.1 32.1a1.35 1.35 0 0 0 1.6 .9l-1.6 .1z" fill-rule="evenodd"/>
<path d="M154.4 30.6l.6-.1h-.3a.35 .35 0 0 0-.2 .3 .35 .35 0 0 0 .2 .4l.8 .4a.73 .73 0 0 1 .6 .6 .73 .73 0 0 1-.4 .8h-.5l.4-.4a1.71 1.71 0 0 0-1.1-.9 .65 .65 0 0 1-.1-1.1z" fill-rule="evenodd"/>
<path d="M154.5 30.5l.4-.2 .8 .1z" fill-rule="evenodd"/>
<path d="M154.3 33h1.4l-.5 .1z" fill-rule="evenodd"/>
<path d="M154.5 30.5l1.4-.2v.9l-.2-.1a.7 .7 0 0 0-.7-.6z" fill-rule="evenodd"/>
<circle cx="79.5" cy="29.3" r=".31"/>
<circle cx="94.3" cy="29.3" r=".31"/>
</g>
<g fill="#000">
<path d="M27 19.1l1 .1h-1zM27 19.1h1v.1zM27 19.2l1.5 1.1h-1.6zM27 19.2h1l.5 1.1zM27 19l1 .1zM27.1 18.9h.9zM27.1 18.9l.9 .1zM27.1 18.9h.8zM27.2 18.8l.7 .1zM27.2 18.8h.6zM27.2 18.8h.5zM27.3 18.7l.4 .1z"/>
<path d="M27.3 18.7h.4zM27.4 18.7h.2zM27.4 18.7h.3zM27.5 18.7h.1zM29.9 19.1l1.1 1.1h-1.6zM29.9 19.1h1l.1 1.1zM29.9 19h1zM29.9 19l1 .1zM29.9 18.9l1 .1zM29.9 18.9h.9zM30 18.9h.8zM30.1 18.8l.7 .1z"/>
<path d="M30.1 18.8h.6zM30.1 18.7l.5 .1zM30.1 18.7h.5zM30.2 18.7h.4zM30.2 18.7h.3zM30.3 18.7h.2zM31.7 19.7l.7 3.2h-.7zM31.7 19.7h.7v3.2zM33.5 19.7h2zM33.5 19.7h1.9zM33.5 19.7h1.8zM33.6 19.7h1.7z"/>
<path d="M35 13.7l.6 .6h-.5zM35 13.7h1l-.4 .6zM35.1 13.1l.9 .6h-1zM35.1 13.1h1.4l-.5 .6zM35.1 14.3l.1 .6zM35.1 14.3h.5l-.4 .6zM35.1 13l1.4 .1h-1.4zM35.1 13h1.5l-.1 .1zM35.3 12.3l1.9 .3h-2zM35.3 12.3h1.7l.2 .3zM35.4 12l1.6 .3h-1.7zM35.4 12h1.9l-.3 .3z"/>
<path d="M35.6 11.5l1.7 .5h-1.9zM35.6 11.5h2.1l-.4 .5zM36.6 13l1.9 1.6h-.9zM36.6 13h.8l1.1 1.6zM37.6 15l2.1 1.5h-3.1zM37.6 15h1.2l.9 1.5zM37.6 14.6h.9zM37.7 14.6l.9 .1zM37.7 15h1.1zM37.7 14.7l.9 .1zM37.7 14.9l1 .1zM37.7 14.8l1 .1z"/>
<path d="M37.7 14.9h1zM38.7 11l1.7 1.4h-.9zM38.7 11h2.6l-.9 1.4zM38.7 18.2l1.9 .1zM39 9.2h1.8zM39 9.1l1.8 .1zM39.3 18.3h1.3zM39.5 12.4l2.6 2.7h-.8zM39.5 12.4h.9l1.7 2.7zM39 9.1h1.7zM39.6 9.1h1.1zM39.6 9.1h.6z"/>
<path d="M39.9 19.7h2zM40 19.7h1.9zM40 19.7h1.8zM40.1 19.7h1.7zM40.1 19.7h1.6zM41.3 15.1l1.7 1.4h-2.7zM41.3 15.1h.8l.9 1.4zM41.6 10.9h1.2zM41.7 10.9h1.2zM41.8 10.9h1.1zM41.9 10.9l1 .1zM41.9 11h1z"/>
<path d="M42 11l2.9 3h-1zM42 11h.9l2 3zM42.8 9.8v.1zM42.8 9.6v.2zM42.8 9.9l.1 .1zM42.9 9.5l-.1 .1zM42.9 9.7l-.1 .1zM42.9 9.9v.1zM42.9 10l.1 .1zM42.8 9.6l.1-.1zM42.9 9.5h.1zM43 10.1l.1 .1z"/>
<path d="M43 9.4l.1 .1zM43.1 10.1h.2zM43.1 9.4l.2 .1zM43.3 10.1l.1-.1zM43.3 19.7h2zM43.3 9.4v.1zM43.4 9.9l-.1 .1zM43.4 19.7h1.9zM43.4 19.7h1.8zM43.3 9.5l.1 .2zM43.3 9.4l.1 .1zM43.3 10l.2-.1z"/>
<path d="M43.4 9.8v.1zM43.4 9.7v.1zM43.5 19.7h1.7zM43.4 9.5l.1 .1zM43.5 9.8l-.1 .1zM43.5 9.6l-.1 .2zM43.9 14l.9 .6h-.6zM43.9 14h1l-.1 .6zM44.2 14.6l.4 .5zM44.2 14.6h.6l-.2 .5zM46 19.7l.7 1.2h-.7zM46 19.7h.7v1.2z"/>
<path d="M48.1 19.7l.7 1.2h-.7zM48.1 19.7h.7v1.2zM49.3 19.7l.7 3.2h-.7zM49.3 19.7h.7v3.2zM25.4 37.6h165.1l-165.1 .8zM25.4 38.4l165.1-.8v.8zM25.4 24.9h165.1l-165.1 .8zM25.4 25.7l165.1-.8v.8zM26.9 20.3h.7zM26.9 20.3l.5 2.6h-.8zM26.9 20.3h.7l-.2 2.6zM27.6 20.3h.9z"/>
<path d="M27.6 20.3l1.4 1.1h-.9zM27.6 20.3h.9l.5 1.1zM28.1 21.4l1.3 1h-.9zM28.1 21.4h1.7l-.4 1zM28.5 22.4h.9zM28.5 22.4l.9 .1zM28.5 22.5h.9zM28.5 22.5l.8 .1zM28.6 22.6h.7zM28.6 22.6l.6 .1zM28.7 22.7h.5zM28.7 22.7h.4z"/>
<path d="M28.8 22.7h.3zM28.8 22.7l.2 .1zM28.9 22.8h.1zM29.4 20.2l.4 1.2h-.8zM29.4 20.2h.9l-.5 1.2zM30.3 20.2l1 2.7h-.8zM30.3 20.2h.7l.3 2.7zM32.9 20.7l.7 .1zM32.9 20.7h.7zM32.9 20.8h.7zM32.9 20.8l.6 .2h-.6zM32.9 20.8h.7l-.1 .2z"/>
<path d="M32.9 21l.6 .7h-.6zM32.9 21h.6v.7zM32.9 21.7l.7 .1h-.7zM32.9 21.7h.6l.1 .1zM32.9 21.8h.7zM32.9 21.8l.7 .1zM32.9 21.9h.7zM32.9 21.9l.7 .1zM32.9 20.5h1zM32.9 20.5l.9 .1zM32.9 20.6h.8zM32.9 20.6h.9z"/>
<path d="M32.9 20.6l.7 .1zM32.9 22l.8 .1zM32.9 22.1h.8zM32.9 22.1h.9zM33.4 22.9h2zM33.5 22.9l1.7 .1zM33.5 22.9h1.9zM33.6 23h1.6zM33.6 23h1.4zM36.2 20.5l.6 .8h-.6zM36.2 20.5h.6v.8zM36.2 22.1l.6 .8h-.6z"/>
<path d="M36.2 22.1h.6v.8zM38.1 20.5h.8zM38.1 22.1h.8zM38.1 20.5h.9zM38.1 21.3h.8zM38.1 22.1l.8 .1zM38.1 20.5l.9 .1zM38.2 22.2h.7zM38.2 20.6h.8zM38.2 21.3h.7zM38.2 20.6l.8 .1zM38.2 21.2l.7 .1z"/>
<path d="M38.2 22.2l.7 .1zM38.3 20.7h.7zM38.2 21.2h.7zM38.3 21.2h.6zM38.3 22.3l.7 .1zM38.3 22.4h.7zM38.3 22.4l.7 .5h-.7zM38.3 22.4h.7v.5zM38.3 20.7l.7 .1zM38.3 20.8h.7zM38.3 21.1h.6zM38.3 21.1l.6 .1z"/>
<path d="M38.3 20.8l.7 .2h-.7zM38.3 20.8h.7v.2zM38.3 21h.7zM38.3 21l.6 .1zM39.4 20.7l.7 .1zM39.4 20.7h.7zM39.4 20.8h.7zM39.4 20.8l.7 .2h-.7zM39.4 20.8h.7v.2zM39.4 21l.7 .7h-.7zM39.4 21h.7v.7zM39.4 21.7l.7 .1h-.7z"/>
<path d="M39.4 21.7h.7v.1zM39.4 21.8h.7zM39.4 21.8l.7 .1zM39.4 21.9h.7zM39.4 21.9l.8 .1zM39.4 20.5h1zM39.4 20.5l.9 .1zM39.4 20.6h.8zM39.4 20.6h.9zM39.4 20.6l.8 .1zM39.4 20.7h.8zM39.4 22l.8 .1z"/>
<path d="M39.4 22.1h.8zM39.4 22.1h.9zM39.4 22.1h1zM39.9 22.9l1.8 .1zM39.9 22.9h2zM40.1 23h1.3zM40.1 23h1.6zM41.3 20.5h1.1zM41.4 20.5l1 .1zM41.5 20.6h.9zM41.4 22.1h1zM41.5 22.1h.9z"/>
<path d="M41.6 20.6l.8 .1zM41.6 22.1h.8zM41.6 20.7h.8zM41.6 22l.8 .1zM41.6 20.7l.8 .1zM41.7 20.8h.7zM41.7 21.9l.7 .1zM41.7 20.8l.7 .2h-.7zM41.7 20.8h.7v.2zM41.7 21.8h.7zM41.7 21.8l.7 .1zM41.7 21.9h.7z"/>
<path d="M41.7 21l.7 .7h-.7zM41.7 21h.7v.7zM41.7 21.7l.7 .1h-.7zM41.7 21.7h.7v.1zM42.7 20.7l.8 .1zM42.7 20.7h.8zM42.7 20.8h.8zM42.7 20.8l.7 .2h-.7zM42.7 20.8h.8l-.1 .2zM42.7 21l.7 .7h-.7zM42.7 21h.7v.7zM42.7 21.7l.8 .1h-.8z"/>
<path d="M42.7 21.7h.7l.1 .1zM42.7 21.8h.8zM42.7 21.8l.8 .1zM42.7 21.9h.8zM42.8 20.5h1zM42.8 20.5l.9 .1zM42.8 20.6h.8zM42.8 20.6h.9zM42.8 20.6l.7 .1zM42.8 20.7h.7zM42.8 21.9l.7 .1zM42.8 22l.8 .1z"/>
<path d="M42.8 22.1h.8zM42.8 22.1h.9zM43.3 22.9h2zM43.4 22.9l1.7 .1zM43.4 22.9h1.9zM43.5 23h1.6zM43.5 23h1.4zM46 20.9l2.8 .8h-2.8zM46 20.9h2.8v.8zM46 21.7l.7 1.2h-.7zM46 21.7h.7v1.2zM48.1 21.7l.7 1.2h-.7z"/>
<path d="M48.1 21.7h.7v1.2zM50.5 20.5l.6 .8h-.6zM50.5 20.5h.6v.8zM50.5 22.1l.6 .8h-.6zM50.5 22.1h.6v.8zM52.4 20.5h.9zM52.5 20.5l.8 .1zM52.5 20.6h.8zM52.5 21.3h.8zM52.6 20.6h.7zM52.6 21.3h.7zM52.6 20.6l.7 .1z"/>
<path d="M52.6 21.2l.7 .1zM52.6 20.7h.8zM52.6 20.7l.8 .1h-.7zM52.6 20.7h.8v.1zM52.6 21.1h.7zM52.6 21.1h.8zM52.6 21.1l.7 .1zM52.6 21.2h.7zM52.7 20.8l.7 .3h-.7zM52.7 20.8h.7v.3zM52.7 21.1h.7zM77.2 72.2l3.2-.5v1z"/>
<path d="M104.3 77.7l2.1-1.2v2.5zM109.5 77.7l3.1-.5v1.1zM135.5 71.7l3.2 .5-3.2 .5zM58.1 93.2l.6 3.2h-1.1zM63.2 90h1l-.5 3.2zM152.2 85.7l.5 3.2h-1.1zM157.7 85.7l.6 3.2h-1.1zM157.7 83.6l1.2 2.1h-2.4zM57.6 117.6h1.1l-.6 3.2zM63.7 107l.5 3.1h-1zM81.1 116l2.4-2.1-1.6 2.7zM151.6 103.8h1.1l-.5 3.2z"/>
<path d="M86.7 135.6l3.2 .6-3.2 .5zM98.9 136.2l3.2-.6v1.1zM121.3 135.6l3.1 .6-3.1 .5zM127.5 136.2l3.2-.6v1.1zM157.2 125.1h1.1l-.6 3.1zM50.4 155.7h1.1l-.5 3.2zM56 155.7h1.1l-.6 3.2zM104.3 141.7l2.1-1.2v2.4zM109.5 141.7l3.1-.5v1zM45.4 168.4l1.2 2.1h-2.4zM51 170.5l.5 3.2h-1.1zM56.5 169.4l.6 3.2h-1.1z"/>
<path d="M65.5 166.3h1.1l-.5 3.1zM66.1 170.5l.5 3.2h-1.1zM162.8 166.5h1l-.5 3.2zM163.3 170.5l.5 3.2h-1zM45.7 197.1h1.1l-.6 3.1zM59.1 191.8l3.2 .5-3.2 .5zM64.2 192.3l3.2-.5v1zM122.5 184.1l3.2-.4-2.9 1.4zM130.5 189.4l3.2-.2-3 1.2zM130.6 183.2l3.2-.3-.1 1.1zM138 188.8l3.2-.3-.1 1.1zM35.1 204.6l1.3 2.1h-2.5z"/>
<path d="M40.2 206.8h1l-.5 3.2zM40.7 211.6l.5 3.2h-1zM46.2 202.1l.6 3.2h-1.1zM92.3 216.9l2.6-2-1.8 2.7zM135.6 207.9l.7 .7-2.6 1.8zM143.1 210.6l.7 .8-2.7 1.7zM163.8 216.5l1.1-.1-.3 3.2zM121.6 236.8l2.9 1.3-3.2-.3zM127.4 232.6l3.2 .5-3.2 .6zM131.6 227l3.2 .6-3.2 .5zM130.6 238.8l3.1-.8 .1 1.1zM145.4 233.1l3.2-.5v1.1z"/>
<path d="M145.4 227.6l3.2-.6v1.1zM164.6 220.5l.1 3.2-1-.2zM25.4 256.8h165.1l-165.1 .8zM25.4 257.6l165.1-.8v.8z"/>
</g>
<path d="M37.3 9.6h4.8M37.5 17.9h4.9M36.2 20.4h2.7" fill="none" stroke="#000" stroke-width=".23"/>
<path d="M36.1 10.7h6.7M36.5 17.2h6.8M36.9 9.9h5.4" fill="none" stroke="#000" stroke-width=".34"/>
<path d="M35.1 12.8h2.3M36.4 10.3h6.2" fill="none" stroke="#000" stroke-width=".4"/>
<path d="M35.6 11.2h2.4" fill="none" stroke="#000" stroke-width=".42"/>
<path d="M36.3 16.8h6.9M38 18.1h3.8M50.5 21.5h2.8" fill="none" stroke="#000" stroke-width=".21"/>
<path d="M37 17.6h5.9" fill="none" stroke="#000" stroke-width=".3"/>
<g font-size="3.9">
<text x="26.4" y="43.5">14-Lead Plastic Small Outline (OD) - Narrow, 3.90 mm Body [SOIC]</text>
<text x="98.3" y="148.7">TOP VIEW</text>
<text x="97" y="179.9">SIDE VIEW</text>
<text x="66.2" y="233.7">VIEW A–A</text>
<text x="127" y="245.6">VIEW C</text>
</g>
<g font-size="3.2">
<text x="28.4" y="54.6">Note:</text>
<text x="41.1" y="54.6">For the most current package drawings, please see the Microchip Packaging Specification located at</text>
<text x="41.1" y="58.3">http://www.microchip.com/packaging</text>
<text x="138.8" y="65.2">2X</text>
<text x="146.5" y="69.4">0.10</text>
<text x="154.7" y="69.5">C</text>
<text x="159.2" y="69.5">A–B</text>
<text x="106.7" y="73.3">D</text>
<text x="98.8" y="78.9">A</text>
<text x="117" y="78.7">NOTE 5</text>
<text x="156.6" y="80.2">D</text>
<text x="56.4" y="108.1">E1</text>
<text x="156.6" y="108.1">E</text>
<text x="33.1" y="120">2X</text>
<text x="40.9" y="124.2">0.10</text>
<text x="49.1" y="124.2">C</text>
<text x="53.3" y="124.2">D</text>
<text x="49.3" y="131.6">NOTE 1</text>
<text x="159.4" y="127.4">2X N/2 TIPS</text>
<text x="167.2" y="131.6">0.20</text>
<text x="175.4" y="131.7">C</text>
<text x="93.5" y="137.3">e</text>
<text x="135.4" y="137.3">NX b</text>
<text x="98.6" y="142.9">B</text>
<text x="117" y="142.7">NOTE 5</text>
<text x="142.5" y="141.8">0.25</text>
<text x="154.5" y="141.8">C</text>
<text x="159" y="141.8">A–B</text>
<text x="166.9" y="141.8">D</text>
<text x="153.2" y="157.7">0.10</text>
<text x="161.4" y="157.8">C</text>
<text x="44.2" y="165.1">C</text>
<text x="49.9" y="165.9">A</text>
<text x="54.7" y="165.3">A2</text>
<text x="29.4" y="169.9">SEATING</text>
<text x="32.6" y="173.5">PLANE</text>
<text x="140.9" y="175.1">14X</text>
<text x="148.6" y="179.3">0.10</text>
<text x="156.8" y="179.3">C</text>
<text x="57.8" y="180.2">A1</text>
<text x="51" y="195">h</text>
<text x="72.1" y="193.4">h</text>
<text x="33.9" y="201.3">H</text>
<text x="149.2" y="201.1">R0.13</text>
<text x="154.7" y="206.2">R0.13</text>
<text x="45.5" y="219.1">c</text>
<text x="60" y="225.5">SEE VIEW C</text>
<text x="135.1" y="233.9">(L1)</text>
<text x="139.1" y="228.7">L</text>
</g>
<g font-size="2.9">
<text x="99.9" y="251.7">Microchip Technology Drawing No. C04-065-OD Rev D Sheet 1 of 2</text>
<text x="26.6" y="261.3">© 2017 Microchip Technology Inc.</text>
</g>
<g font-size="2.8">
<text x="79.9" y="84.1">N</text>
<text x="78.5" y="131.8">1</text>
<text x="87.5" y="131.8">2</text>
<text x="96.5" y="131.8">3</text>
</g>
<g font-size="2.2">
<text x="62.3" y="99.8">E2</text>
<text x="63.1" y="101.9">2</text>
<text x="151.4" y="96.1">E</text>
<text x="151.6" y="98.2">2</text>
</g>
<text font-size=".6" x="43" y="10">R</text>
</svg>
